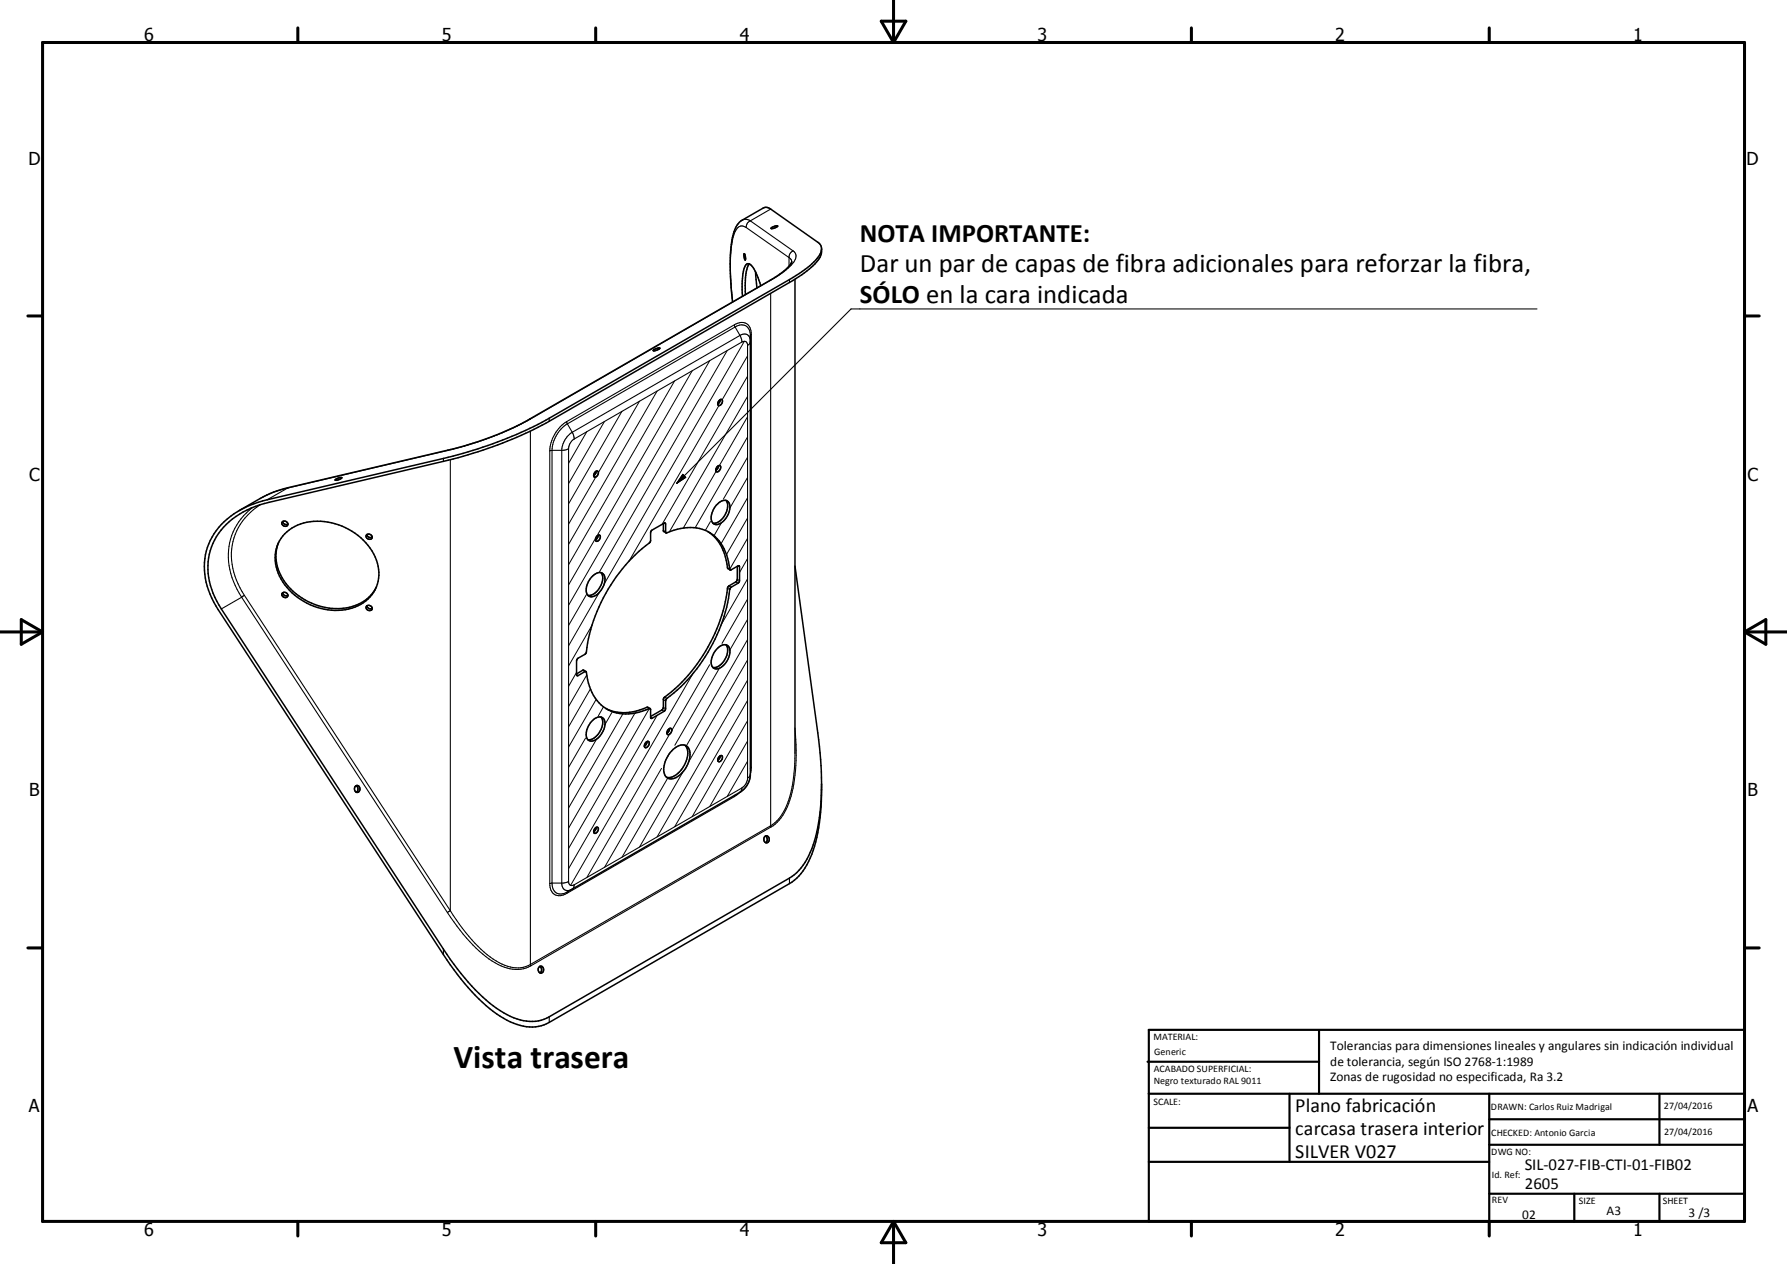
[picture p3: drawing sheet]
<svg xmlns="http://www.w3.org/2000/svg" width="420mm" height="297mm" viewBox="0 0 420 297" stroke-linecap="round" stroke-linejoin="round" font-family="sans-serif">
<g fill="none" stroke="#000" stroke-width=".36">
<path d="M174.9 59.6l.3 .7-.1 .8-.2-.6zM175 59.6v.1M181.2 53.6v.1M181.3 53.6l.2-.2a1.28 1.28 0 0 1 1.3-.3l-.4 .3a.84 .84 0 0 1-1.1 .2zM193.1 58.5a4.6 4.6 0 0 1-1.9 3.9l-2.7 2.2-2.1 1.3-57.3 33.1a97 97 0 0 1-24.9 9.4l-41 9.6a18.4 18.4 0 0 0-13.2 9.7 15.8 15.8 0 0 0 2 15.4l52.2 79.9a49.8 49.8 0 0 0 13.4 14.5 11.5 11.5 0 0 0 10.3 2l57.7-33.2a14.4 14.4 0 0 0 5.9-8.8 47.9 47.9 0 0 0 1.6-13.3M172.2 71a46.6 46.6 0 0 1 .2-16.1 4.9 4.9 0 0 1 2-3.2l5-2.8 .4-.2 .8 .1 11.6 8.1a2.15 2.15 0 0 1 .2 3.4 22.5 22.5 0 0 1-6.8 5.4l-56.5 32.6a96.5 96.5 0 0 1-24.9 9.4l-41.4 9.7a19.2 19.2 0 0 0-13.4 9.6 16.4 16.4 0 0 0 1.9 16.3l52.9 81a48.9 48.9 0 0 0 13.4 14.5 11.7 11.7 0 0 0 10.3 2l57.7-33.2a15.2 15.2 0 0 0 6.1-9.8 51.6 51.6 0 0 0 1.4-13.6M176.1 62a6.8 6.8 0 0 0-.9 3.8v3.4M176.4 78.9v103.4l-.3 1.2-1 1.6-1.2 1.1-40.5 23.4M177.6 63.9l.3 3.7M178.8 67.1l-.4-1.3a6.3 6.3 0 0 0-2.4-3.8 1.33 1.33 0 0 0-1.2 1.4l-.1 .5a22.2 22.2 0 0 0-.2 5.7M186.1 61.5h.1M186.1 61.5l-.3 .7-1.2 1.2-3 2.1-57.2 33a75.9 75.9 0 0 1-19.1 7.3l-37.6 8.8a24 24 0 0 0-6.6 2.6l-4.9 2.8"/>
<path d="M186.9 65.6v111.4M153.6 82.3l.8-.4 .6-.1a.58 .58 0 0 1-.7 .5l-.7 .1zM169.3 93.9l-.1 .5-.5 .5M169.3 93.9l-.4 .4-.2 .6M169.3 93.9a.47 .47 0 0 1 .6 .2 .47 .47 0 0 1-.2 .6 .52 .52 0 0 1-.4 .6 .52 .52 0 0 1-.6-.4M78.8 112.7l.8-.4h.7l-.8 .5-.6 .1zM140 110.8a.47 .47 0 0 1 .7 .1 .47 .47 0 0 1-.2 .7 .5 .5 0 0 1-.4 .5 .5 .5 0 0 1-.6-.4zM140.1 110.7l-.1 .6-.5 .5M168.4 118.7a2 2 0 0 1 2.8-.8 3.9 3.9 0 0 1-1.6 4.9 1.44 1.44 0 0 1-1.9 .3 1.44 1.44 0 0 1-.5-1.8l.5-1.6zM168.5 109.7l.3-.2a.45 .45 0 0 1 .6 .1 .45 .45 0 0 1-.1 .6 .62 .62 0 0 1-.4 .6 .62 .62 0 0 1-.6-.2zM168.9 109.4l-.3 .8-.4 .3M170.7 117.6a3.6 3.6 0 0 1-.9 4.3 2.63 2.63 0 0 1-2.2 1"/>
<path d="M65.5 127.4a10.1 10.1 0 0 0 2.8 11 14.7 14.7 0 0 0 16.1 3.5 8.4 8.4 0 0 0 4-3.8M66.3 139.4a.69 .69 0 0 1 1.1 0 .69 .69 0 0 1-.2 1 .75 .75 0 0 1-.8-.2 .75 .75 0 0 1-.1-.8zM66.3 122.6a.69 .69 0 0 1 1.1 0 .69 .69 0 0 1-.2 1.1 .75 .75 0 0 1-.8-.3 .75 .75 0 0 1-.1-.8zM66.4 139.3a.83 .83 0 0 0 1.3 .6M66.4 122.6a.84 .84 0 0 0 1.3 .5M66.9 125.4a12.4 12.4 0 0 1 13.5-1.8 13.3 13.3 0 0 1 8.7 10.9 8.8 8.8 0 0 1-8.7 8.9 15 15 0 0 1-15.3-9.5 8.3 8.3 0 0 1 1.8-8.5zM86.2 125.6a.82 .82 0 0 0 1.3 .6M86.3 125.6a.71 .71 0 0 1 1 .1 .71 .71 0 0 1-.1 1 .73 .73 0 0 1-.9-.2 .73 .73 0 0 1 0-.9zM139.3 135.3a1.85 1.85 0 0 1 2.5-.4 3.6 3.6 0 0 1-1 4.4 1.74 1.74 0 0 1-2.8 .3 4.2 4.2 0 0 1 1.3-4.3zM140.4 125.9l.4-.2a.82 .82 0 0 1 .1 1 .82 .82 0 0 1-.9 .4v-.7zM140.6 125.8l-.2 .7-.5 .4M141.3 134.6a3.9 3.9 0 0 1-1.7 5l-.9 .3h-.5"/>
<path d="M155.9 123v1.8l.7 .4M167 125.3a12.4 12.4 0 0 1 4.1 8.3l.5 .3M167 125.3a10.7 10.7 0 0 0-10.3-.1l-.2-.1v-2l-.3-.2-3.1 1.9-.3 2.5a40 40 0 0 0-15.1 26.3l-1.8 1.1-.3 .3-.1 3.7 .4 .1 1.6-1h.3a11.9 11.9 0 0 0 4.6 8.7M167 125.3a11.2 11.2 0 0 1 4.5 8.5l.2 .1M171.7 133.9l1.9-1 .2 .2v3.6l-2.1 1.5a39.8 39.8 0 0 1-15.2 26.2v2.1l-.2 .4-3.1 1.9-.3-.1-.1-2.2M173.3 133.1l-.1 3.3-2.1 1.6a39.6 39.6 0 0 1-15.1 26.1l-.1 2.1-.1 .4-2.9 1.8M186.9 133l5.5 40.8 .6 6.1 .1 4.3M86.2 142.3a.82 .82 0 0 0 1.3 .6M86.3 142.3a.69 .69 0 0 0 .2 1.1 .69 .69 0 0 0 1-.5M86.3 142.3a.89 .89 0 0 1 1.2 .6M137.7 157.8l-.6-.3-1.6 .8M168.4 152.6a1.98 1.98 0 0 1 2.8-.8 3.9 3.9 0 0 1-1.6 4.9 1.44 1.44 0 0 1-1.8 .3 1.44 1.44 0 0 1-.6-1.7l.3-1.2z"/>
<path d="M170.7 151.5a3.6 3.6 0 0 1-.9 4.3 2.59 2.59 0 0 1-2.2 1.1M139 169.6a1.88 1.88 0 0 1 2.9-.6 4.2 4.2 0 0 1-2.9 5.1 1.6 1.6 0 0 1-1.1-2.3l.4-1.2zM141.3 168.5a3.9 3.9 0 0 1-1.7 5l-.9 .3h-.5M142.4 166.5a10.7 10.7 0 0 0 10.3 0h.1M142.4 166.5a11.3 11.3 0 0 0 9.8-.3l.6 .3M151.7 174.5a.48 .48 0 0 1 .7-.3 .48 .48 0 0 1 .1 .8 .62 .62 0 0 1-.3 .6 .62 .62 0 0 1-.7-.2zM152.1 174.2l-.2 .8-.5 .3M157 171.5l.3-.3a.44 .44 0 0 1 .6 .2 .44 .44 0 0 1-.1 .5 .62 .62 0 0 1-.4 .6 .62 .62 0 0 1-.6-.1zM157.4 171.2l-.2 .7-.4 .4M158.2 176.1a2.47 2.47 0 0 1 3.5-.5 4.7 4.7 0 0 1-.8 5.2 4.1 4.1 0 0 1-3.7 2.2 2.57 2.57 0 0 1-1-3.5 7.7 7.7 0 0 1 2-3.4zM161 175.1a4 4 0 0 1-.1 4.7 4.7 4.7 0 0 1-3.9 2.9l-.3-.1M169.2 177.7a.42 .42 0 0 1 .5-.1 .42 .42 0 0 1 .1 .6 .64 .64 0 0 1-.4 .7 .64 .64 0 0 1-.7-.2l.1-.5z"/>
<path d="M169.3 177.6l-.1 .5-.5 .5M83.7 184.6a.93 .93 0 0 0 .1 1.6M83.7 184.6a.77 .77 0 0 1 .9 .8 .77 .77 0 0 1-.8 .8M83.7 184.6a.93 .93 0 0 1 .1 1.6M140.1 194.4a.47 .47 0 0 1 .6 .3 .47 .47 0 0 1-.2 .6 .53 .53 0 0 1-.3 .5 .53 .53 0 0 1-.6-.2l-.1-.2M140.1 194.4l-.1 .6-.5 .5M140.1 194.4l-.4 .4-.2 .6M179.7 196.6a.73 .73 0 0 1 1.1 .6 .73 .73 0 0 1-1 .7l-.3-.6zM179.9 196.5a.95 .95 0 0 1 .1 1.5M126.9 227.1a.95 .95 0 0 0 0 1.5M126.9 227.1a.77 .77 0 0 1 .9 .7 .77 .77 0 0 1-.9 .8M126.9 227.1a.94 .94 0 0 1 0 1.5"/>
</g>
<g fill="none" stroke="#000" stroke-width=".25">
<path d="M174.4 51.7l.8-.2 1.2 .4M175.4 53.5l10.1 7 .5 .6 .1 .4M175.4 53.5a1.58 1.58 0 0 0-2.6 .9 25.6 25.6 0 0 0-1.1 10.3l.5 6.2M176.4 51.9l-.7 .5-.3 1.1M176.4 51.9l10 7.1M181.1 49.1l-4.7 2.8M186.4 59l-.5 .3-.4 .7v2.6M186.4 59a1.71 1.71 0 0 1 .2 2.6 17.8 17.8 0 0 1-5.4 4.2M172.6 76.3a2.42 2.42 0 0 1 2.8-.3 2.42 2.42 0 0 1 1.2 2.6M172.6 76.3l.2 .5M172.6 76.3l-39.4 22.8M172.8 76.8a2.18 2.18 0 0 1 2.5-.2 2.18 2.18 0 0 1 1.1 2.3l.2-.3"/>
<path d="M172.8 76.8l-39.4 22.8M172.8 76.8l1.1 2M173.9 78.8a1.47 1.47 0 0 1 2.2 .2 1.47 1.47 0 0 1-.4 2.2M173.9 78.8l-39.4 22.8M173.9 78.8l.5 1.6M176.6 78.6v101.7M181.1 68.9v125.1M181.2 65.8l-.3 .1M181.2 65.8l-56.5 32.7M185.6 65.7v.7M361.3 72.6h-161.3l-40.9 41M124.7 98.5h-.3"/>
<path d="M124.7 98.5a78.8 78.8 0 0 1-19.6 7.4M129.1 98.3v.7M133.2 99.1l.2 .5M133.2 99.1a8.6 8.6 0 0 0-4 6.8M133.4 99.6a7.9 7.9 0 0 0-3.6 6.2M133.4 99.6l1.1 2M174.4 80.4a.8 .8 0 0 1 .8-.2 .8 .8 0 0 1 .5 .7v102.2l-.5 1.2-.8 .9M174.4 80.4l-39.4 22.8M59.3 119.3a14.5 14.5 0 0 0-4 18.3l1.5 2.7M61.1 118.6a14 14 0 0 0-5.1 18.6l1.5 2.7M67.6 114.7l-3 .8-3.5 1.7M67.6 114.7l-4.8 2.7"/>
<path d="M67.7 114.6l-.1 .1M104.2 107.7v.7M105.1 105.9l-37.5 8.8M105.3 105.8l-.2 .1M105.8 108v106M124.7 101.3v125.3M129.2 105.9v101.7M129.8 105.8l-.6 .1M129.8 105.8v101.7M129.8 105.8h2.2M132 105.8v101.7a1.48 1.48 0 0 0 1.3 1.8 1.48 1.48 0 0 0 1.7-1.4M133.6 105.4v101.7"/>
<path d="M133.6 105.4l-1.6 .4M134.5 101.6a5.4 5.4 0 0 0-2.5 4.2M134.5 101.6l.5 1.6M135 103.2a2.93 2.93 0 0 0-1.4 2.2M160.5 111.5l.7 .7-2.1 1.4zM57.5 139.9l-.7 .4M57.5 139.9l48.3 74.1M155.9 124.7l.6 .3M156.1 122.9l.4 .2M171 138.2l.5 .3M171 133.4l.5 .3M171.3 137.7l.6 .3"/>
<path d="M172.9 136.7l.6 .3M173.3 136.1l.5 .3M173.5 133l.3 .2M56.8 140.3l48.4 74.1M56.8 140.3l-4.8 2.8M135.5 158.6l.4 .2M136.9 157.5l.6 .3M152.1 166.2l.5 .3M152.9 168.6l.4 .2M155.6 166.8l.5 .3M155.9 166.2l.6 .3M155.9 164.4l.6 .3"/>
<path d="M156.2 163.8l.6 .3M186.9 177a29.3 29.3 0 0 1-2.7 13.6l-1.2 1.8-1.9 1.6M186.9 171.1a39.9 39.9 0 0 1-1.8 18.5 9.9 9.9 0 0 1-3.9 4.7M172.6 187.2l-39.4 22.7M172.8 186.8l-.2 .4M174.4 185.2l-39.4 22.7M174.4 185.2a2.18 2.18 0 0 1-1.4 1.7l-.4 .3M176.6 180.3l-.2 .3M176.6 180.3a2.92 2.92 0 0 1-.9 2.5M181.1 194l.1 .3M181.1 194l-56.4 32.6M181.2 194.3l-56.4 32.7"/>
<path d="M105.2 214.4a35 35 0 0 0 11.9 12.3 7.9 7.9 0 0 0 7.7 .3M105.8 214l-.6 .4M105.8 214a34.4 34.4 0 0 0 11.5 12.2 7.4 7.4 0 0 0 7.4 .4M129.2 207.6a2.43 2.43 0 0 0 1.2 2.6 2.43 2.43 0 0 0 2.8-.3M129.8 207.5a2.19 2.19 0 0 0 1 2.3 2.19 2.19 0 0 0 2.6-.2l-.2 .3M129.8 207.5l-.6 .1M133.6 207.1a.82 .82 0 0 0 .4 .9 .82 .82 0 0 0 1-.1M133.6 207.1l-1.2 .4h-2.6M185.6 206.3v1.3M104.2 223v1.3M124.7 226.6l.1 .4M129.1 238.9v1.3"/>
</g>
<g fill="none" stroke="#000" stroke-width=".24">
<path d="M142.1 99l-8.5 14.6M146.2 96.7l-12.6 21.7M150.3 94.3l-9.6 16.7M154.4 91.9l-20.8 36M158.6 89.5l-25 43.2M162.7 87.1l-22.2 38.5M166.8 84.8l-33.2 57.4M169 95.3l-21.1 36.5M170.9 82.4l-30 51.9M174.9 80.2l-32.9 57.1M175.7 83.6l-6 10.4M175.7 88.4l-20.1 34.8"/>
<path d="M175.7 93.1l-18.4 31.9M175.7 97.9l-6.6 11.5M137.9 101.4l-4.3 7.5M140 112.1l-6.4 11.1M168.3 110.7l-7.7 13.4M175.7 102.7l-12.3 21.3M175.7 107.4l-5.7 9.9M175.7 112.2l-4.2 7.2M175.7 117l-6.2 10.8M137.8 139.7l-4.2 7.3M139.7 126.9l-6.1 10.5M140.9 139.1l-7.3 12.6"/>
<path d="M167 122.5l-1.2 2.2M169.6 122.8l-1.8 3.1M171.8 138l-.3 .5M175.7 121.7l-5 8.7M175.7 126.5l-4.2 7.3M175.7 131.2l-1.9 3.3M175.7 136l-6.2 10.7M135.5 158l-1.9 3.3M137.9 158.6l-4.3 7.4M139.1 147l-5.5 9.5M162.9 158.3l-28.8 49.7M166.8 156.2l-8.9 15.4"/>
<path d="M169.1 157l-10.5 18.1M175.7 140.8l-6 10.4M175.7 145.5l-4.2 7.3M175.7 150.3l-14.4 25M175.7 155.1l-13.9 24.1M175.7 159.8l-21.2 36.8M137.6 173.4l-4 6.9M138.8 161.9l-5.2 8.9M140.1 164.3l-6.5 11.2M140.2 173.7l-6.6 11.4M141.9 166l-1.2 2.2M144 167.2l-1.8 3.1"/>
<path d="M146.4 167.7l-12.8 22.1M149.3 167.5l-15.7 27.1M152.6 166.5l-19 32.9M154.4 168.1l-20.8 36M156.7 164.1l-.2 .5M157.4 172.5l-19.4 33.7M175.7 164.6l-17.1 29.7M175.7 169.3l-13 22.6M175.7 174.1l-8.9 15.4M175.7 178.9l-4.7 8.2M155.5 180.6l-13.4 23.2M157 182.8l-10.8 18.6"/>
<path d="M160.6 181.3l-10.3 17.7"/>
</g>
<g fill="none" stroke="#000" stroke-width=".71">
<path d="M10 10h400v277h-400zM70 6.6v3.4M140 6.6v3.4M207.1 5h5.8l-2.9 5zM210 0v10M280 6.6v3.4M350 6.6v3.4M6.6 74.2h3.4M410 74.2h3.5M0 148.5h10M5 145.6l5 2.9-5 2.9zM410 148.5h10.1"/>
<path d="M410 148.5l5.1-2.9v5.8zM6.6 222.7h3.4M410 222.7h3.5M70 287v3.4M140 287v3.4M210 287v10M210 287l2.9 5h-5.8zM280 287v3.4M350 287v3.4"/>
</g>
<g fill="none" stroke="#000" stroke-width=".51">
<path d="M269.7 249.5h40.3M270 242h140v45h-140zM270 257h140M303.1 257v16M310 242v15M350 257v30M390.1 257v12M270 265h33.1M270 273h80M350 269h60M350 263h60M350 280.5h60"/>
<path d="M370 280.5v6.5M390.1 280.5v6.5"/>
</g>
<path d="M160.5 111.5l.7 .7-2.1 1.4z" fill="#000" stroke="#000" stroke-width=".25"/>
<text font-size="7.9" x="106.6" y="251">Vista trasera</text>
<g font-size="6.3">
<text x="202.1" y="56.8">NOTA IMPORTANTE:</text>
<text x="202.1" y="64">Dar un par de capas de fibra adicionales para reforzar la fibra,</text>
<text x="202.1" y="71.2">SÓLO en la cara indicada</text>
</g>
<g font-size="4.7">
<text x="304.5" y="261.2">Plano fabricación</text>
<text x="304.5" y="266.6">carcasa trasera interior</text>
<text x="304.5" y="272">SILVER V027</text>
</g>
<g font-size="4.2">
<text x="33.9" y="9.6">6</text>
<text x="103.9" y="9.6">5</text>
<text x="173.9" y="9.6">4</text>
<text x="243.8" y="9.6">3</text>
<text x="313.9" y="9.6">2</text>
<text x="383.9" y="9.6">1</text>
<text x="6.7" y="38.7">D</text>
<text x="410.5" y="38.7">D</text>
<text x="6.9" y="112.9">C</text>
<text x="410.7" y="112.9">C</text>
<text x="6.9" y="187.1">B</text>
<text x="410.7" y="187.1">B</text>
<text x="6.8" y="261.4">A</text>
<text x="410.7" y="261.4">A</text>
<text x="33.9" y="290.4">6</text>
<text x="103.9" y="290.4">5</text>
<text x="173.9" y="290.4">4</text>
<text x="243.8" y="290.4">3</text>
<text x="313.9" y="290.4">2</text>
<text x="383.9" y="290.4">1</text>
</g>
<g font-size="3.9">
<text x="358.4" y="274.9">SIL-027-FIB-CTI-01-FIB02</text>
<text x="358.4" y="279.4">2605</text>
</g>
<g font-size="3.1">
<text x="312.7" y="246.8">Tolerancias para dimensiones lineales y angulares sin indicación individual</text>
<text x="312.7" y="250.4">de tolerancia, según ISO 2768-1:1989</text>
<text x="312.7" y="254">Zonas de rugosidad no especificada, Ra 3.2</text>
<text x="357.8" y="286.5">02</text>
<text x="377.6" y="285.6">A3</text>
<text x="396.9" y="285.9">3 /3</text>
</g>
<g font-size="2.4">
<text x="271.1" y="244.4">MATERIAL:</text>
<text x="271.2" y="252">ACABADO SUPERFICIAL:</text>
<text x="271.3" y="247.9">Generic</text>
<text x="271.2" y="254.7">Negro texturado RAL 9011</text>
<text x="271.1" y="259.7">SCALE:</text>
<text x="350.4" y="260.8">DRAWN: Carlos Ruiz Madrigal</text>
<text x="391.1" y="260.6">27/04/2016</text>
<text x="350.5" y="267">CHECKED: Antonio Garcia</text>
<text x="391.2" y="266.7">27/04/2016</text>
<text x="350.5" y="271.4">DWG NO:</text>
<text x="350.7" y="276.9">Id. Ref:</text>
<text x="350.7" y="282.8">REV</text>
<text x="371.1" y="282.9">SIZE</text>
<text x="390.8" y="283">SHEET</text>
</g>
</svg>
